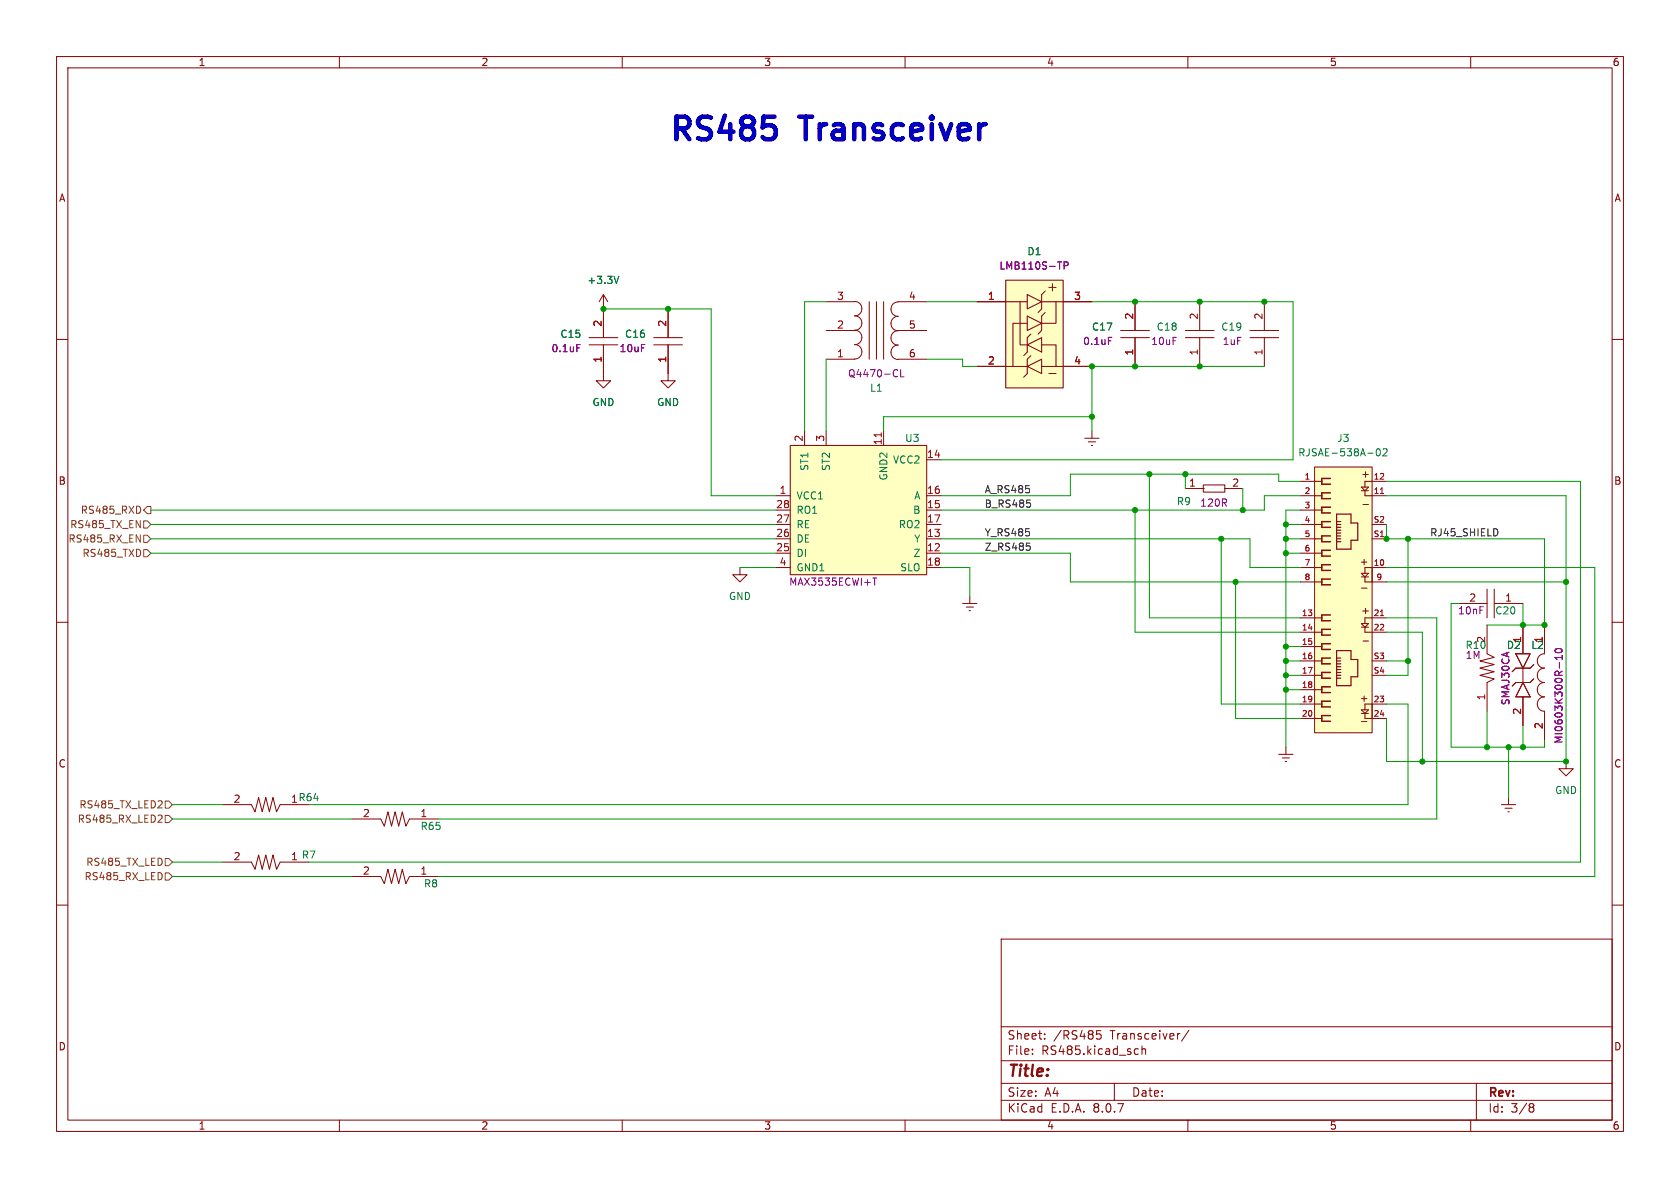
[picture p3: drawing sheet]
<svg xmlns="http://www.w3.org/2000/svg" width="297mm" height="210mm" viewBox="0 0 297 210" stroke-linecap="round" stroke-linejoin="round" font-family="sans-serif">
<g fill="none" stroke="#840000" stroke-width=".18">
<path d="M10 10h277v190h-277zM12 12h273v186h-273zM60 10v2M110 10v2M160 10v2M210 10v2M260 10v2M221 59.7h5.1M221 58.4h5.1M223.5 53.3v5.1M223.5 59.7v5.1M10 60h2"/>
<path d="M285 60h2M10 110h2M262.9 110.5v5.1l1.3 .6-2.6 .6 2.6 .7-2.6 .6 2.6 .6-2.6 .7 2.6 .6-1.3 .7v5M285 110h2M276.9 134.6v1.3h1.2l-1.2 1.3-1.3-1.3h1.3M265.4 142.2h2.6M266.1 142.9h1.2M266.6 143.5h.2M266.7 141v1.2M10 160h2M177 166h108v32h-108zM285 160h2"/>
<path d="M60 198v2M110 198v2M160 198v2M177 194.5h108M177 191.5h108M177 187.5h108M177 181.5h108M182.5 186.3v.1M182.5 185.5v.1M184.7 183.6v.1M184.7 182.8v.1M194.6 182.2h-.7l-.1 .7 .2-.1h.5l.2 .3-.1 .5-.2 .1-.6-.1"/>
<path d="M197 191.5v3M200.8 185.4l.4 .1M201.2 186.3l-.4 .1M201.9 185.5l.2-.1 .4 .1v.9M201.9 184.9v1.5M208.5 182.7h.1M210 198v2M210.2 182.1l-1.3 2M260 198v2M261 191.5v6.5M270.6 195.1l.4 .1 .2 .2-.3 .3M270.6 195.7h.3"/>
<path d="M270.9 195.7l.2 .2 .1 .4-.2 .2-.4 .1"/>
</g>
<path d="M232.4 82.6h10.2v46.9h-10.2z" fill="#ffffc2"/>
<g fill="none" stroke="#840000" stroke-width=".25">
<path d="M235.2 84.6h-1.5v1h1.5M235.2 87.1h-1.5v1h1.5M235.2 89.7h-1.5v1h1.5M235.2 92.2h-1.5v1h1.5M235.2 94.7h-1.5v1.1h1.5M235.2 97.3h-1.5v1h1.5M235.2 99.8h-1.5v1h1.5M235.2 102.4h-1.5v1h1.5M235.2 108.7h-1.5v1h1.5M235.2 111.3h-1.5v1h1.5M235.2 113.8h-1.5v1h1.5M235.2 116.3h-1.5v1h1.5"/>
<path d="M235.2 118.9h-1.5v1h1.5M235.2 121.4h-1.5v1h1.5M235.2 124h-1.5v1h1.5M235.2 126.5h-1.5v1h1.5"/>
</g>
<g fill="none" stroke="#840000" stroke-width=".18">
<path d="M229.9 97.8h3.8M229.9 95.3h3.8M229.9 92.7h3.8M229.9 90.2h3.8M229.9 87.6h3.8M229.9 85.1h3.8M232.4 82.6h10.2v46.9h-10.2zM240.7 86.1h1.2l-.6 .6zM240.7 86.7h1.2M241 89.2h.9M241.3 86.7v.9h3.8M242.6 95.3h2.5"/>
<path d="M242.6 92.7h2.5M245.1 85.1h-3.8v1M229.9 119.4h3.8M229.9 116.8h3.8M229.9 114.3h3.8M229.9 111.8h3.8M229.9 109.2h3.8M229.9 102.9h3.8M229.9 100.3h3.8M240.7 110.2h1.2l-.6 .7zM240.7 101.3h1.2l-.6 .7zM240.7 110.9h1.2"/>
<path d="M240.7 102h1.2M240.7 104h1M241 113.3h.9M241.3 110.9v.9h3.8M241.3 102v.9h3.8M242.6 119.4h2.5M242.6 116.8h2.5M242.6 100.3v2.6M245.1 109.2h-3.8v1M245.1 100.3h-3.8v1M229.9 127h3.8M229.9 124.5h3.8"/>
<path d="M229.9 121.9h3.8M240.7 125.5h1.2l-.6 .6zM240.7 126.1h1.2M240.7 127.6h.9M241.3 126.1v.9h3.8M242.6 124.5v2.5M245.1 124.5h-3.8v1"/>
</g>
<g fill="none" stroke="#840000" stroke-width=".2">
<path d="M236.3 90.9h2.5v1.6h1.2v3h-1.2v1.6h-2.5zM236.3 95.8h.7M236.3 95.3h.7M236.3 94.7h.7M236.3 94.2h.7M236.3 93.7h.7M236.3 93.2h.7M236.3 92.7h.7M236.3 92.2h.7M236.3 115h2.5v1.6h1.2v3h-1.2v1.6h-2.5zM236.3 119.9h.7M236.3 119.4h.7"/>
<path d="M236.3 118.9h.7M236.3 118.4h.7M236.3 117.9h.7M236.3 117.3h.7M236.3 116.8h.7M236.3 116.3h.7"/>
</g>
<path d="M244 87.2h.6M244 108.8h.6" fill="none" stroke="#a90000" stroke-width=".18"/>
<path d="M243.4 79.4l.2-.1a.68 .68 0 0 1 .4 .7 .68 .68 0 0 1-.4 .6l-.2-.1-.1-.4zM244.5 79.4l.5-.1 .2 .4-.8 .9h.8" fill="none" stroke="#006464" stroke-width=".18"/>
<path d="M177.8 49.5h10.2v19.1h-10.2z" fill="#ffffc2"/>
<g fill="none" stroke="#840000" stroke-width=".18">
<path d="M172.7 53.3h7.6v7.7h1.3M177.8 49.5h10.2v19.1h-10.2zM180.3 53.3h1.3M181.6 57.2h-2.5v7.6M181.6 55.9l2.5 1.3-2.5 1.2zM181.6 52.1l2.5 1.2-2.5 1.3zM182.2 59.1l-.6 .6v2.5l-.6 .7M184.1 53.3h2.6v3.9h-2.6M184.8 55.2l-.7 .7v2.5l-.6 .7M184.8 51.4l-.7 .7v2.5l-.6 .6M185.4 50.8h1.3M186.1 50.2v1.2"/>
<path d="M186.7 53.3h6.3M172.7 64.8h8.9M181.6 64.8l2.5-1.3v2.5zM181.6 61l2.5-1.3v2.5zM182.2 62.9l-.6 .6v2.5l-.6 .7M184.1 61h2.6v3.8h-2.6M185.4 66h1.3M186.7 64.8h6.3M130.8 100.3v1.3h1.3l-1.3 1.3-1.3-1.3h1.3M62.2 144.8h5.1l.6 1.3 .7-2.6 .6 2.6 .6-2.6 .7 2.6 .6-2.6 .7 2.6 .6-1.3h5.1M62.2 154.9h5.1l.6 1.3 .7-2.5 .6 2.5 .6-2.5 .7 2.5 .6-2.5 .7 2.5 .6-1.3h5.1"/>
</g>
<path d="M188.1 47l.6-.1 .1-.2v-.3l-.7-.1v1.3" fill="none" stroke="#840084" stroke-width=".18"/>
<path d="M139.7 78.7h24.1v22.9h-24.1z" fill="#ffffc2"/>
<g fill="none" stroke="#840000" stroke-width=".18">
<path d="M104.1 59.7h5.1M106.7 52.1l-.8 1.2M106.7 52.1v7.6M106.7 52.1l.7 1.2M115.6 59.7h5M118.1 54.6v5.1M146 58.4h5.1M146 53.3h5.1M151.1 53.3a1.27 1.27 0 0 1 1.3 1.3 1.27 1.27 0 0 1-1.3 1.2 1.27 1.27 0 0 1 1.3 1.3 1.27 1.27 0 0 1-1.3 1.3 1.27 1.27 0 0 1 1.3 1.2 1.27 1.27 0 0 1-1.3 1.3 1.27 1.27 0 0 1 1.3 1.3 1.27 1.27 0 0 1-1.3 1.3M153.7 53.3v10.2M154.9 53.3v10.2M156.2 53.3v10.2"/>
<path d="M158.7 58.4h5.1M158.7 53.3h5.1M158.8 53.4a1.27 1.27 0 0 0-1.3 1.3 1.27 1.27 0 0 0 1.3 1.2 1.27 1.27 0 0 0-1.3 1.3 1.27 1.27 0 0 0 1.3 1.3 1.27 1.27 0 0 0-1.3 1.2 1.27 1.27 0 0 0 1.3 1.3 1.27 1.27 0 0 0-1.3 1.3 1.27 1.27 0 0 0 1.3 1.2M172.7 53.3h5.1M188 53.3h5M198.1 59.7h5.1M198.1 58.4h5.1M200.7 53.3v5.1M200.7 59.7v5.1M209.5 59.7h5.1M209.5 58.4h5.1M212.1 53.3v5.1"/>
<path d="M212.1 59.7v5.1M104.1 61h5.1M106.7 61v6.3h1.2l-1.2 1.3-1.3-1.3h1.3M115.6 61h5M118.1 61v6.3h1.3l-1.3 1.3-1.3-1.3h1.3M139.7 78.7h24.1v22.9h-24.1zM142.2 76.2v2.5M146 76.2v2.5M146 63.5h5.1M156.2 76.2v2.5M158.7 63.5h5.1M172.7 64.8h5.1"/>
<path d="M188 64.8h5M191.8 77.5h2.5M192.4 78.1h1.3M192.9 78.7h.3M193 76.2v1.3M137.2 87.6h2.5M137.2 97.8h2.5M137.2 95.3h2.5M137.2 90.2h2.5M137.2 92.7h2.5M163.8 87.6h2.6M163.8 97.8h2.6"/>
<path d="M163.8 95.3h2.6M163.8 81.3h2.6M163.8 90.2h2.6M163.8 92.7h2.6M209.5 86.4h3.2M212.7 85.7h3.8v1.3h-3.8zM212.7 86.4h.1M216.5 86.4h.1M216.5 86.4h3.2M137.2 100.3h2.5M163.8 100.3h2.6M170.2 106.7h2.5"/>
<path d="M170.8 107.3h1.3M171.3 108h.3M171.4 105.4v1.3M257.8 106.7h5.1M262.9 104.1v5.1M264.2 106.7h5M264.2 104.1v5.1M268 115.6h2.5l-1.3 2.5zM269.2 110.5v5.1M269.2 118.1v2.6M271.1 117.5l-.6 .6h-2.5l-.7 .6M273 110.5v5.1a1.27 1.27 0 0 0-1.2 1.2 1.27 1.27 0 0 0 1.2 1.3 1.27 1.27 0 0 0-1.2 1.3 1.27 1.27 0 0 0 1.2 1.3 1.27 1.27 0 0 0-1.2 1.2 1.27 1.27 0 0 0 1.2 1.3 1.27 1.27 0 0 0-1.2 1.3 1.27 1.27 0 0 0 1.2 1.2v5.1"/>
<path d="M226.1 133.4h2.5M226.7 134h1.3M227.2 134.6h.3M227.3 132.1v1.3M269.2 120.7l1.3 2.5h-2.5zM269.2 123.2v5.1M271.1 120l-.6 .7h-2.5l-.7 .6M39.4 152.4h5l.7 1.3 .6-2.6 .7 2.6 .6-2.6 .6 2.6 .7-2.6 .6 2.6 .6-1.3h5.1M39.4 142.2h5l.7 1.3 .6-2.5 .7 2.5 .6-2.5 .6 2.5 .7-2.5 .6 2.5 .6-1.3h5.1"/>
</g>
<path d="M155.8 76.5v.7" fill="none" stroke="#a90000" stroke-width=".18"/>
<path d="M188.1 47l.6-.1 .1-.2v-.3l-.7-.1v1.3M196 59.6h.6M102 60.9h.6M158.4 65.3l.3 .2M158.7 66.5l-.3 .1M159.2 65.3v1.3h.6M154.3 102.2h.7M154.6 102.2v1.2M275 114.8a.75 .75 0 0 1 1.2 .3 .72 .72 0 0 1-1.3-.1zM275.7 117.1v1M276.2 115.9v.7M276.2 116.2h-1.3l.4 .4" fill="none" stroke="#840084" stroke-width=".18"/>
<path d="M109.4 48.8l-.4 1.3" fill="none" stroke="#006464" stroke-width=".18"/>
<g fill="none" stroke="#725600" stroke-width=".18">
<path d="M24.1 94.6l.7 1.2v-1.2M24.8 89.8v.6M25.4 94.6h.6l.7 .7-.7 .6h-.6zM25.4 97.2h.6l.7 .6-.7 .6h-.6zM25.4 92.1h.6l.7 .6-.7 .6h-.6zM26 89.5h.7v1.3h-.7l-.6-.6zM28.1 144.1l.5 .1 .1 .3-.8 .9h.8M28.4 141.5l.3 .3-.1 .3-.7 .7h.8M28.6 154.6v.6M29.2 151.8h.6l.7 .6-.7 .6h-.6zM29.2 144.1h.6l.7 .7-.7 .6h-.6zM29.2 141.6h.6l.7 .6-.7 .7h-.6z"/>
<path d="M29.2 154.3h.6l.7 .6-.7 .7h-.6z"/>
</g>
<path d="M181.5 96h.6M181.5 88.4h.6M181.9 96.5l.2 .2v.3l-.2 .3M182.1 88.9l.1 .2-.1 .5M264.7 93.8v.6" fill="none" stroke="#0f0f0f" stroke-width=".18"/>
<path d="M135 20.6h1.9M136.7 22.3l.4 .6v1l-.4 .5" fill="none" stroke="#0000c2" stroke-width=".8"/>
<g fill="none" stroke="#009600" stroke-width=".18">
<path d="M106.7 54.6h19v33h11.5M146 53.3h-3.8v22.9M163.8 53.3h8.9M193 53.3h35.6v28h-62.2M146 63.5v12.7M163.8 63.5h6.4v1.3h2.5M193 73.7h-36.8v2.5M223.5 64.8h-30.5v11.4M26.7 90.2h110.5M26.7 95.3h110.5M26.7 97.8h110.5M26.7 92.7h110.5"/>
<path d="M166.4 95.3h54.6v5h8.9M166.4 97.8h22.8v5.1h40.7M200.7 90.2v21.6h29.2M203.2 83.8v25.4h26.7M209.5 83.8v2.6M215.9 95.3v29.2h14M219.7 86.4v3.8M227.3 95.3h2.6M227.3 97.8h2.6M227.3 92.7h2.6M229.9 87.6h-6.4v2.6h-57.1M229.9 90.2h-2.6v41.9"/>
<path d="M229.9 85.1h-3.8v-1.3h-36.9v3.8h-22.8M245.1 87.6h31.8v47h-31.8v-7.6M245.1 92.7v2.6h27.9v15.2h-10.1M245.1 85.1h34.3v67.3h-224.8M248.9 95.3v24.1h-3.8M130.8 100.3h6.4M166.4 100.3h5v5.1M218.4 102.9v24.1h11.5M227.3 116.8h2.6M227.3 114.3h2.6M227.3 119.4h2.6M245.1 116.8h3.8"/>
<path d="M245.1 102.9h31.8M245.1 100.3h36.8v54.6h-204.4M245.1 111.8h6.4v22.8M245.1 109.2h8.9v35.6h-176.5M257.8 106.7h-1.3v25.4h16.5v-1.3M269.2 106.7v3.8M227.3 121.9h2.6M245.1 124.5h3.8v17.7h-194.3M262.9 125.7v6.4M266.7 132.1v8.9M269.2 128.3v3.8M30.5 154.9h31.7"/>
<path d="M30.5 144.8h31.7M30.5 152.4h8.9M30.5 142.2h8.9"/>
</g>
<g fill="#009600" stroke="#009600" stroke-width=".18">
<circle cx="248.9" cy="116.8" r=".46"/>
<circle cx="245.1" cy="95.3" r=".46"/>
<circle cx="248.9" cy="95.3" r=".46"/>
<circle cx="227.3" cy="95.3" r=".46"/>
<circle cx="227.3" cy="119.4" r=".46"/>
<circle cx="227.3" cy="121.9" r=".46"/>
<circle cx="212.1" cy="53.3" r=".46"/>
<circle cx="209.5" cy="83.8" r=".46"/>
<circle cx="223.5" cy="53.3" r=".46"/>
<circle cx="212.1" cy="64.8" r=".46"/>
<circle cx="203.2" cy="83.8" r=".46"/>
<circle cx="193" cy="73.7" r=".46"/>
<circle cx="200.7" cy="64.8" r=".46"/>
<circle cx="200.7" cy="53.3" r=".46"/>
<circle cx="193" cy="64.8" r=".46"/>
<circle cx="200.7" cy="90.2" r=".46"/>
<circle cx="227.3" cy="92.7" r=".46"/>
<circle cx="262.9" cy="132.1" r=".46"/>
<circle cx="266.7" cy="132.1" r=".46"/>
<circle cx="276.9" cy="102.9" r=".46"/>
<circle cx="273" cy="110.5" r=".46"/>
<circle cx="269.2" cy="110.5" r=".46"/>
<circle cx="269.2" cy="132.1" r=".46"/>
<circle cx="276.9" cy="134.6" r=".46"/>
<circle cx="251.5" cy="134.6" r=".46"/>
<circle cx="218.4" cy="102.9" r=".46"/>
<circle cx="215.9" cy="95.3" r=".46"/>
<circle cx="219.7" cy="90.2" r=".46"/>
<circle cx="227.3" cy="97.8" r=".46"/>
<circle cx="227.3" cy="116.8" r=".46"/>
<circle cx="227.3" cy="114.3" r=".46"/>
<circle cx="118.1" cy="54.6" r=".46"/>
<circle cx="106.7" cy="54.6" r=".46"/>
</g>
<g font-size="5.6" fill="#0000c2">
<text x="118.1" y="25.2">RS485</text>
<text x="142" y="25.2">Transceiver</text>
</g>
<text font-size="2.8" fill="#840000" x="178" y="190.9">Title:</text>
<g font-size="2.1" fill="#840000">
<text x="178" y="184">Sheet:</text>
<text x="186.2" y="184">/RS485</text>
<text x="196.3" y="184">Transceiver/</text>
<text x="178" y="186.7">File:</text>
<text x="184.1" y="186.7">RS485.kicad_sch</text>
<text x="178" y="196.9">KiCad</text>
<text x="178" y="194.1">Size:</text>
<text x="184.7" y="194.1">A4</text>
<text x="185.7" y="196.9">E.D.A.</text>
<text x="193.3" y="196.9">8.0.7</text>
<text x="200" y="194.1">Date:</text>
<text x="263" y="194.3">Rev:</text>
<text x="263" y="196.9">Id:</text>
<text x="267.1" y="196.9">3/8</text>
</g>
<g font-size="1.8" fill="#840000">
<text x="35" y="11.9">1</text>
<text x="85" y="11.9">2</text>
<text x="135" y="11.9">3</text>
<text x="185" y="11.9">4</text>
<text x="235" y="11.9">5</text>
<text x="285" y="11.9">6</text>
<text x="10.3" y="35.9">A</text>
<text x="285.3" y="35.9">A</text>
<text x="10.3" y="85.9">B</text>
<text x="240.5" y="84.7">+</text>
<text x="285.3" y="85.9">B</text>
<text x="240.3" y="100.2">+</text>
<text x="240.5" y="108.8">+</text>
<text x="240.3" y="124.3">+</text>
<text x="10.3" y="135.9">C</text>
<text x="285.3" y="135.9">C</text>
<text x="10.3" y="185.9">D</text>
<text x="285.3" y="185.9">D</text>
<text x="35" y="199.9">1</text>
<text x="85" y="199.9">2</text>
<text x="135" y="199.9">3</text>
<text x="185" y="199.9">4</text>
<text x="235" y="199.9">5</text>
<text x="285" y="199.9">6</text>
</g>
<g font-size="1.8" fill="#840084">
<text x="176.6" y="47.9">LMB110S-TP</text>
<text x="97.4" y="62.5">0.1uF</text>
<text x="109.4" y="62.5">10uF</text>
<text x="191.4" y="61.2">0.1uF</text>
<text x="203.4" y="61.2">10uF</text>
<text x="216" y="61.2">1uF</text>
<text x="149.8" y="66.9">Q4470-CL</text>
<text x="212.1" y="89.8">120R</text>
<text x="139.4" y="103.7">MAX3535ECWI+T</text>
<text x="257.7" y="108.8">10nF</text>
<text x="259" y="116.7">1M</text>
<text x="267.1" y="124.8" transform="rotate(-90 267.1 124.8)">SMAJ30CA</text>
<text x="276.5" y="131.6" transform="rotate(-90 276.5 131.6)">MI0603K300R-10</text>
</g>
<g font-size="1.8" fill="#006464">
<text x="181.5" y="45.3">D1</text>
<text x="103.7" y="50.4">+3.3V</text>
<text x="99" y="59.9">C15</text>
<text x="110.4" y="59.9">C16</text>
<text x="192.9" y="58.6">C17</text>
<text x="204.4" y="58.6">C18</text>
<text x="215.8" y="58.6">C19</text>
<text x="104.6" y="72">GND</text>
<text x="116.1" y="72">GND</text>
<text x="153.7" y="69.4">L1</text>
<text x="143.1" y="83.3" transform="rotate(-90 143.1 83.3)">ST1</text>
<text x="146.9" y="83.3" transform="rotate(-90 146.9 83.3)">ST2</text>
<text x="157.8" y="82.1">VCC2</text>
<text x="159.9" y="78.3">U3</text>
<text x="229.4" y="80.9">RJSAE-538A-02</text>
<text x="236.3" y="78.3">J3</text>
<text x="140.7" y="88.5">VCC1</text>
<text x="157.1" y="85" transform="rotate(-90 157.1 85)">GND2</text>
<text x="161.5" y="88.5">A</text>
<text x="208" y="89.5">R9</text>
<text x="140.7" y="93.6">RE</text>
<text x="140.7" y="91">RO1</text>
<text x="158.8" y="93.6">RO2</text>
<text x="161.3" y="91">B</text>
<text x="140.7" y="98.7">DI</text>
<text x="140.7" y="96.1">DE</text>
<text x="140.7" y="101.2">GND1</text>
<text x="159" y="101.2">SLO</text>
<text x="161.4" y="98.7">Z</text>
<text x="161.5" y="96.1">Y</text>
<text x="128.8" y="106.3">GND</text>
<text x="262.6" y="113.7" transform="rotate(-90 262.6 113.7)">2</text>
<text x="264.2" y="108.8">C20</text>
<text x="259" y="114.9">R10</text>
<text x="266.3" y="114.9">D2</text>
<text x="270.6" y="114.9">L2</text>
<text x="51.4" y="142">1 R64</text>
<text x="274.8" y="140.6">GND</text>
<text x="74.3" y="146.9">R65</text>
<text x="51.4" y="152.1">1 R7</text>
<text x="74.9" y="157.1">R8</text>
</g>
<g font-size="1.8" fill="#a90000">
<text x="147.9" y="53.1">3</text>
<text x="160.6" y="53.1">4</text>
<text x="174.6" y="53.1">1</text>
<text x="189.8" y="53.1">3</text>
<text x="106.4" y="57.9" transform="rotate(-90 106.4 57.9)">2</text>
<text x="117.9" y="57.9" transform="rotate(-90 117.9 57.9)">2</text>
<text x="147.9" y="58.2">2</text>
<text x="160.6" y="58.2">5</text>
<text x="200.4" y="56.6" transform="rotate(-90 200.4 56.6)">2</text>
<text x="211.8" y="56.6" transform="rotate(-90 211.8 56.6)">2</text>
<text x="223.3" y="56.6" transform="rotate(-90 223.3 56.6)">2</text>
<text x="106.4" y="64.2" transform="rotate(-90 106.4 64.2)">1</text>
<text x="117.9" y="64.2" transform="rotate(-90 117.9 64.2)">1</text>
<text x="147.9" y="63.2">1</text>
<text x="160.6" y="63.2">6</text>
<text x="174.6" y="64.5">2</text>
<text x="189.8" y="64.5">4</text>
<text x="200.4" y="62.9" transform="rotate(-90 200.4 62.9)">1</text>
<text x="211.8" y="62.9" transform="rotate(-90 211.8 62.9)">1</text>
<text x="223.3" y="62.9" transform="rotate(-90 223.3 62.9)">1</text>
<text x="142" y="78.2" transform="rotate(-90 142 78.2)">2</text>
<text x="145.8" y="78.2" transform="rotate(-90 145.8 78.2)">3</text>
<text x="156" y="78.8" transform="rotate(-90 156 78.8)">11</text>
<text x="163.8" y="81">14</text>
<text x="137.1" y="89.9">28</text>
<text x="137.7" y="87.4">1</text>
<text x="163.8" y="89.9">15</text>
<text x="163.8" y="87.4">16</text>
<text x="210.1" y="86.1">1</text>
<text x="217.7" y="86.1">2</text>
<text x="137.1" y="95">26</text>
<text x="137.1" y="92.5">27</text>
<text x="163.8" y="95">13</text>
<text x="163.8" y="92.5">17</text>
<text x="137.1" y="97.5">25</text>
<text x="137.7" y="100.1">4</text>
<text x="163.8" y="97.5">12</text>
<text x="163.8" y="100.1">18</text>
<text x="259.6" y="106.4">2</text>
<text x="266" y="106.4">1</text>
<text x="269" y="113.7" transform="rotate(-90 269 113.7)">1</text>
<text x="272.8" y="113.7" transform="rotate(-90 272.8 113.7)">1</text>
<text x="262.6" y="123.9" transform="rotate(-90 262.6 123.9)">1</text>
<text x="269" y="126.4" transform="rotate(-90 269 126.4)">2</text>
<text x="272.8" y="129" transform="rotate(-90 272.8 129)">2</text>
<text x="41.2" y="142">2</text>
<text x="64.1" y="144.5">2</text>
<text x="74.2" y="144.5">1</text>
<text x="41.2" y="152.1">2</text>
<text x="64.1" y="154.7">2</text>
<text x="74.2" y="154.7">1</text>
</g>
<g font-size="1.8" fill="#0f0f0f">
<text x="174" y="89.8">B_RS485</text>
<text x="174" y="87.3">A_RS485</text>
<text x="174" y="94.9">Y_RS485</text>
<text x="252.7" y="94.9">RJ45_SHIELD</text>
<text x="174" y="97.4">Z_RS485</text>
</g>
<g font-size="1.8" fill="#725600">
<text x="12.3" y="93.6">RS485_TX_EN</text>
<text x="14.2" y="91">RS485_RXD</text>
<text x="12" y="96.1">RS485_RX_EN</text>
<text x="14.5" y="98.7">RS485_TXD</text>
<text x="13.9" y="143.1">RS485_TX_LED2</text>
<text x="13.6" y="145.6">RS485_RX_LED2</text>
<text x="14.8" y="155.8">RS485_RX_LED</text>
<text x="15.1" y="153.3">RS485_TX_LED</text>
</g>
<g font-size="1.4" fill="#a90000">
<text x="230.5" y="84.8">1</text>
<text x="230.5" y="87.4">2</text>
<text x="230.5" y="89.9">3</text>
<text x="242.7" y="87.4">11</text>
<text x="242.7" y="84.8">12</text>
<text x="230.5" y="92.5">4</text>
<text x="230.5" y="95">5</text>
<text x="242.7" y="95">S1</text>
<text x="242.7" y="92.5">S2</text>
<text x="230.5" y="97.5">6</text>
<text x="230.5" y="100.1">7</text>
<text x="242.7" y="100.1">10</text>
<text x="230.5" y="102.6">8</text>
<text x="243.2" y="102.6">9</text>
<text x="230" y="109">13</text>
<text x="230" y="111.5">14</text>
<text x="242.7" y="109">21</text>
<text x="242.7" y="111.5">22</text>
<text x="230" y="114">15</text>
<text x="230" y="116.6">16</text>
<text x="230" y="119.1">17</text>
<text x="242.7" y="116.6">S3</text>
<text x="242.7" y="119.1">S4</text>
<text x="230" y="121.7">18</text>
<text x="230" y="124.2">19</text>
<text x="242.7" y="124.2">23</text>
<text x="230" y="126.7">20</text>
<text x="242.7" y="126.7">24</text>
</g>
</svg>
